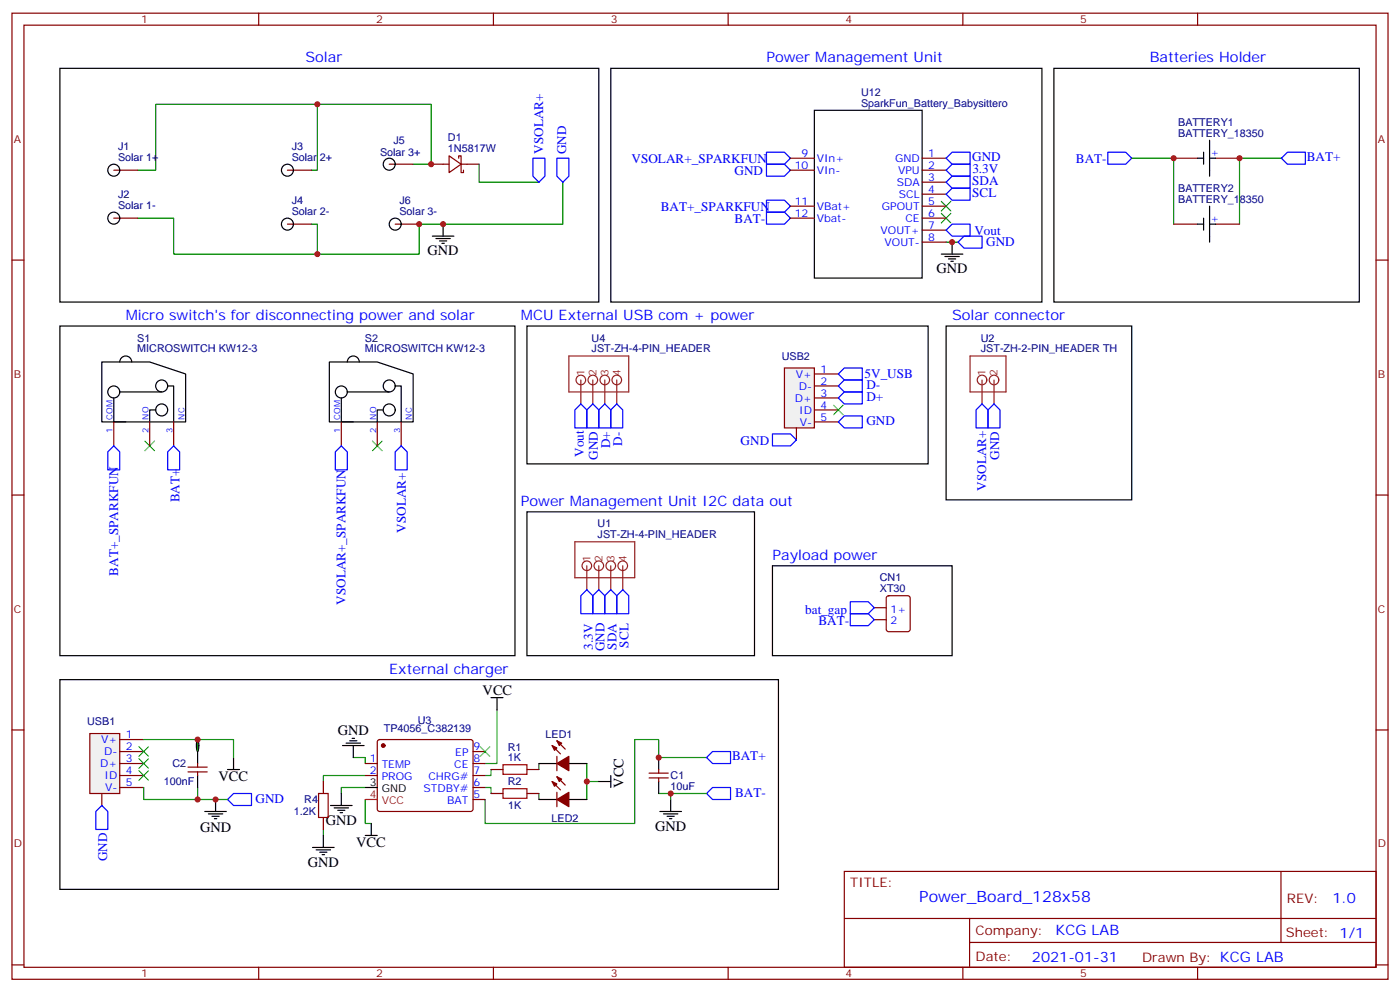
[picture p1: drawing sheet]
<svg xmlns="http://www.w3.org/2000/svg" width="412mm" height="292mm" viewBox="0 0 412 292" stroke-linecap="round" stroke-linejoin="round" font-family="sans-serif">
<g fill="none" stroke="#870000" stroke-width=".35">
<path d="M3.5 3.9h405.4v284.3h-405.4zM7.1 7.4h398.2v277.3h-398.2zM76.2 3.9v3.5M145.3 3.9v3.5M214.5 3.9v3.5M283.6 3.9v3.5M352.8 3.9v3.5M33.5 50.1h7.1M84.7 50.1h7M114.7 48.3h7M127 48.3h5.3M132.3 45.9l3.5 2.4-3.5 2.5z"/>
<path d="M135.1 46.6v-.7h.7v4.9h.7v-.7M135.8 48.3h5.3M232.8 50.1h7.1M232.8 46.6h7.1M271.6 50.1h7.1M271.6 46.6h7.1M271.6 53.6h7.1M271.6 57.1h7.1M345.7 46.6h7.1M358.1 46.6h7M3.5 76.6h3.6M33.5 64.2h7.1"/>
<path d="M84.7 66h7M116.4 66h7.1M232.8 64.2h7.1M232.8 60.7h7.1M271.6 64.2h7.1M271.6 60.7h7.1M271.6 67.7h7.1M271.6 71.3h7.1M345.7 66h7.1M358.1 66h7M405.3 76.6h3.6M33.5 124.2v7"/>
<path d="M44.1 124.2v7M51.2 124.2v7M100.5 124.2v7M111.1 124.2v7M118.2 124.2v7M3.5 145.7h3.6M405.3 145.7h3.6M3.5 214.8h3.6M405.3 214.8h3.6M248.7 256.5h156.6v28.2h-156.6zM377.3 256.5v20.9M248.7 270.3h156.5"/>
<path d="M285.6 277.4h119.6M285.6 270.3v14.1M3.5 284h3.6M76.2 284.7v3.5M145.3 284.7v3.5M214.5 284.7v3.5M283.6 284.7v3.5M352.8 284.7v3.5M405.3 284h3.6"/>
</g>
<path d="M93.5 30.7h-47.6v19.4h-5.3M121.7 48.3h5.3v-17.6h-33.5v19.4h-1.8M141.1 48.3v5.3h17.6M165.8 53.6v12.4h-42.3v8.8h-30v-8.8h-1.8M333.4 46.6h12.3v19.4M377.5 46.6h-12.4v19.4M40.6 64.2h10.6v10.6h42.3M278.7 71.3h3.5" fill="none" stroke="#008700" stroke-width=".35"/>
<g fill="none" stroke="#000" stroke-width=".35">
<path d="M17.6 20.1h158.8v68.8h-158.8zM239.9 32.5h31.7v49.3h-31.7zM352.8 46.6h1.7M354.5 44.8v3.5M356.3 41.3v10.6M356.3 46.6h1.8M127.4 69.5h6.3M128.4 70.2h4.2M129.5 70.9h2.1M130.2 71.6h.7M130.5 66v3.5M277.3 74.8h6.3"/>
<path d="M278.3 75.5h4.3M279.4 76.2h2.1M280.1 76.9h.7M280.5 71.3v3.5M352.8 66h1.7M354.5 64.2v3.5M356.3 60.7v10.6M356.3 66h1.8M30 106.5h14.1l10.6 3.6v14.1h-24.7zM33.5 117.1v7.1h3.5M35.3 106.5a1.76 1.76 0 0 1 1.7-1.7 1.76 1.76 0 0 1 1.8 1.7M35.3 115.4h12.3"/>
<path d="M49.4 113.6h1.8v10.6M97 106.5h14.1l10.6 3.6v14.1h-24.7zM100.5 117.1v7.1h3.6M102.3 106.5a1.76 1.76 0 0 1 1.8-1.7 1.76 1.76 0 0 1 1.7 1.7M102.3 115.4h12.4M116.4 113.6h1.8v10.6M45.9 120.6h-1.8v3.6M112.9 120.6h-1.8v3.6"/>
<circle cx="33.5" cy="50.1" r="1.76"/>
<circle cx="84.7" cy="50.1" r="1.76"/>
<circle cx="114.7" cy="48.3" r="1.76"/>
<circle cx="33.5" cy="64.2" r="1.76"/>
<circle cx="84.7" cy="66" r="1.76"/>
<circle cx="116.4" cy="66" r="1.76"/>
<circle cx="33.5" cy="115.4" r="1.76"/>
<circle cx="47.6" cy="113.6" r="1.76"/>
<circle cx="100.5" cy="115.4" r="1.76"/>
<circle cx="114.7" cy="113.6" r="1.76"/>
<circle cx="47.6" cy="120.6" r="1.76"/>
<circle cx="114.7" cy="120.6" r="1.76"/>
</g>
<path d="M277.3 59.3l2.8 2.8M280.1 59.3l-2.8 2.8M277.3 62.8l2.8 2.8M280.1 62.8l-2.8 2.8M42.7 129.8l2.8 2.8M45.5 129.8l-2.8 2.8M109.7 129.8l2.8 2.8M112.5 129.8l-2.8 2.8" fill="none" stroke="#3c3" stroke-width=".35"/>
<g fill="none" stroke="#00f" stroke-width=".35">
<path d="M157 46.6h3.5v5.3l-1.8 1.7-1.7-1.7zM164 46.6h3.6v5.3l-1.8 1.7-1.8-1.7zM225.8 44.8h5.3l1.7 1.8-1.7 1.7h-5.3zM225.8 58.9h5.3l1.7 1.8-1.7 1.7h-5.3zM225.8 48.3h5.3l1.7 1.8-1.7 1.8h-5.3zM278.7 46.6l1.8-1.8h5.3v3.5h-5.3zM278.7 53.6l1.8-1.7h5.3v3.5h-5.3zM278.7 57.1l1.8-1.7h5.3v3.5h-5.3zM278.7 50.1l1.8-1.8h5.3v3.6h-5.3zM326.3 44.8h5.3l1.8 1.8-1.8 1.7h-5.3zM377.5 46.6l1.7-1.8h5.3v3.5h-5.3zM225.8 62.4h5.3l1.7 1.8-1.7 1.8h-5.3z"/>
<path d="M278.7 67.7l1.8-1.7h5.3v3.5h-5.3zM282.2 71.3l1.8-1.8h5.3v3.5h-5.3zM33.5 131.2l1.8 1.8v5.3h-3.6v-5.3zM51.2 131.2l1.7 1.8v5.3h-3.5v-5.3zM100.5 131.2l1.8 1.8v5.3h-3.5v-5.3zM118.2 131.2l1.7 1.8v5.3h-3.5v-5.3z"/>
</g>
<path d="M26.5 215.9h8.8v17.6h-8.8z" fill="#f0f0f0" stroke="#870000" stroke-width=".35"/>
<path d="M35.3 217.7h7M30 233.5v3.6M35.3 221.2h7M35.3 224.7h7M35.3 228.2h7M35.3 231.8h7" fill="none" stroke="#870000" stroke-width=".35"/>
<path d="M171.1 118.9l1.8 1.7v5.3h-3.6v-5.3zM174.6 118.9l1.8 1.7v5.3h-3.5v-5.3zM30 237.1l1.7 1.7v5.3h-3.5v-5.3zM67 235.3l1.8-1.8h5.3v3.6h-5.3z" fill="none" stroke="#00f" stroke-width=".35"/>
<path d="M40.9 219.8l2.8 2.8M43.7 219.8l-2.8 2.8M40.9 223.3l2.8 2.8M40.9 226.8l2.8 2.9M43.7 223.3l-2.8 2.8M43.7 226.8l-2.8 2.9" fill="none" stroke="#3c3" stroke-width=".35"/>
<g fill="none" stroke="#8c2424" stroke-width=".35">
<path d="M167.6 104.8h17.6v10.6h-17.6zM171.1 111.8v7.1M174.6 111.8v7.1M178.2 111.8v7.1M181.7 111.8v7.1M285.8 104.8h10.5v10.6h-10.5zM289.3 111.8v7.1M292.8 111.8v7.1M169.3 159.5h17.7v10.5h-17.7zM172.9 166.5v7.1M176.4 166.5v7.1M179.9 166.5v7.1"/>
<path d="M183.4 166.5v7.1"/>
<circle cx="171.1" cy="111.8" r="1.41"/>
<circle cx="174.6" cy="111.8" r="1.41"/>
<circle cx="178.2" cy="111.8" r="1.41"/>
<circle cx="181.7" cy="111.8" r="1.41"/>
<circle cx="289.3" cy="111.8" r="1.41"/>
<circle cx="292.8" cy="111.8" r="1.41"/>
<circle cx="172.9" cy="166.5" r="1.41"/>
<circle cx="176.4" cy="166.5" r="1.41"/>
<circle cx="179.9" cy="166.5" r="1.41"/>
<circle cx="183.4" cy="166.5" r="1.41"/>
</g>
<path d="M231.1 108.3h8.8v17.6h-8.8z" fill="#f0f0f0" stroke="#870000" stroke-width=".35"/>
<g fill="none" stroke="#870000" stroke-width=".35">
<path d="M239.9 110.1h7M239.9 113.6h7M239.9 117.1h7M234.6 125.9v3.6M239.9 120.6h7M239.9 124.2h7M257.5 178.9h3.6M261.3 175.5l.5-.2h5.6l.7 .5v9.4l-.5 .7h-5.8l-.7-.4v-9.5zM257.5 182.4h3.6M111.4 217.9l.4-.2h26.8l.5 .2 .2 .5v20l-.7 .4h-27l-.5-.7v-19.7zM162.6 219.4l2.5 2.5M164 218l2.5 2.5"/>
<path d="M55.4 227.2h5.6M55.4 225.8h5.6M58.2 224.7v1.1M58.2 227.2v1M95.2 230v3.5M107.6 224.7h3.5M107.6 228.2h3.5M139.3 224.7h3.6M139.3 228.2h3.6M139.3 235.3h3.6M139.3 231.8h3.6M139.3 221.2h3.6"/>
<path d="M144.6 226.5h3.6M144.6 233.5h3.6M155.2 226.5h3.5M155.2 233.5h3.5M162.6 230l2.5 2.5M164 228.6l2.5 2.5M164 222.6v4.2M164 233.2v4.2M191.2 229h5.6M191.2 227.5h5.6M194 226.5v1M194 229v1"/>
<path d="M95.2 240.6v3.5"/>
</g>
<g fill="none" stroke="#00f" stroke-width=".35">
<path d="M178.2 118.9l1.7 1.7v5.3h-3.5v-5.3zM181.7 118.9l1.7 1.7v5.3h-3.5v-5.3zM246.9 117.1l1.8-1.7h5.3v3.5h-5.3zM246.9 113.6l1.8-1.8h5.3v3.6h-5.3zM246.9 110.1l1.8-1.8h5.3v3.5h-5.3zM289.3 118.9l1.7 1.7v5.3h-3.5v-5.3zM227.5 127.7h5.3l1.8 1.8-1.8 1.7h-5.3zM246.9 124.2l1.8-1.8h5.3v3.5h-5.3zM291 120.6l1.8-1.7 1.8 1.7v5.3h-3.6zM172.9 173.6l1.7 1.7v5.3h-3.5v-5.3zM176.4 173.6l1.8 1.7v5.3h-3.6v-5.3zM179.9 173.6l1.8 1.7v5.3h-3.5v-5.3z"/>
<path d="M183.4 173.6l1.8 1.7v5.3h-3.5v-5.3zM250.5 177.1h5.3l1.7 1.8-1.7 1.7h-5.3zM250.5 180.6h5.3l1.7 1.8-1.7 1.7h-5.3zM208.1 233.5l1.8-1.7h5.3v3.5h-5.3zM208.1 223l1.8-1.8h5.3v3.5h-5.3z"/>
</g>
<path d="M245.5 119.2l2.9 2.9M248.4 119.2l-2.9 2.9M141.5 219.8l2.8 2.8M144.3 219.8l-2.8 2.8" fill="none" stroke="#3c3" stroke-width=".35"/>
<g fill="none" stroke="#008700" stroke-width=".35">
<path d="M42.3 217.7h26.5v5.3M58.2 217.7v3.5M146.4 208.8v15.9h-3.5M42.3 231.8v3.5h24.7M58.2 231.8v3.5M104.1 223h3.5v1.7M107.6 235.3v7.1h1.8M107.6 231.8h-7.1v1.7M107.6 228.2h-12.4v1.8M142.9 231.8h1.7v1.7M144.6 226.5v1.7h-1.7M158.7 224.7v1.8"/>
<path d="M158.7 233.5v1.8M172.9 230h3.5M172.9 224.7v10.6M194 233.5h14.1M197.6 233.5v1.8M208.1 223h-14.1v-5.3h-7v24.7h-44.1v-7.1M95.2 244.1v1.8"/>
</g>
<g fill="none" stroke="#000" stroke-width=".35">
<path d="M179.9 20.1h127v68.8h-127zM310.4 20.1h90v68.8h-90zM17.6 96h134.1v97h-134.1zM155.2 96h118.2v40.5h-118.2zM278.7 96h54.7v51.1h-54.7zM155.2 150.6h67v42.4h-67zM227.5 166.5h53v26.5h-53zM17.6 200h211.7v61.8h-211.7zM58.1 217.8l.1-.1a4.6 4.6 0 0 1 0 3.5 4.8 4.8 0 0 1-.1-3.4zM100.9 219.4h6.3M102 218.7h4.2M103 218h2.1"/>
<path d="M103.7 217.3h.7M104.1 219.4v3.6M144.6 205.3h3.6M146.4 205.3v3.5M58.2 221.2v3.5M58.2 228.2v3.6M60.3 238.8h6.4M61.4 239.5h4.2M63.5 235.3v3.5M67 226.5h3.6M68.8 223v3.5M97.4 237.1h6.3"/>
<path d="M98.4 237.8h4.3M99.5 238.5h2.1M100.2 239.2h.7M100.5 233.5v3.6M107.6 231.8h3.5M158.7 235.3h5.3M158.7 224.7h5.3M167.6 235.3h5.3M167.6 224.7h5.3M176.4 230h3.5M179.9 228.2v3.6M194 223v3.5"/>
<path d="M194 230v3.5M194.4 238.8h6.3M195.4 239.5h4.3M197.6 235.3v3.5M62.4 240.2h2.2M63.1 240.9h.8M92.1 249.4h6.3M93.1 250.1h4.3M94.2 250.8h2.1M94.9 251.5h.7M95.2 245.9v3.5M107.6 245.9h3.5"/>
<path d="M109.4 242.4v3.5M196.5 240.2h2.1M197.2 240.9h.7"/>
</g>
<g fill="#870000" stroke="#870000" stroke-width=".35">
<path d="M164 235.3l3.6-2.1v4.2z"/>
<path d="M162.6 230l1.4 .7-.7 .7z"/>
<path d="M164 228.6l1.5 .7-.8 .7z"/>
<path d="M164 224.7l3.6-2.1v4.2z"/>
<path d="M162.6 219.4l1.4 .7-.7 .7z"/>
<path d="M164 218l1.5 .7-.8 .7z"/>
<circle cx="112.9" cy="219.4" r=".53"/>
</g>
<path d="M107.6 235.3h3.5" fill="none" stroke="#f00" stroke-width=".35"/>
<path d="M93.8 233.5h2.9v7.1h-2.9zM148.2 225.1h7v2.8h-7zM148.2 232.1h7v2.8h-7z" fill="none" stroke="#a10000" stroke-width=".35"/>
<g fill="#c00">
<circle cx="93.5" cy="30.7" r=".88"/>
<circle cx="127" cy="48.3" r=".88"/>
<circle cx="130.5" cy="66" r=".88"/>
<circle cx="123.5" cy="66" r=".88"/>
<circle cx="93.5" cy="74.8" r=".88"/>
<circle cx="365.1" cy="46.6" r=".88"/>
<circle cx="345.7" cy="46.6" r=".88"/>
<circle cx="280.5" cy="71.3" r=".88"/>
<circle cx="172.9" cy="230" r=".88"/>
<circle cx="58.2" cy="235.3" r=".88"/>
<circle cx="63.5" cy="235.3" r=".88"/>
<circle cx="197.6" cy="233.5" r=".88"/>
<circle cx="58.2" cy="217.7" r=".88"/>
<circle cx="194" cy="223" r=".88"/>
</g>
<text font-size="4.6" fill="#00f" x="270.8" y="265.5">Power_Board_128x58</text>
<g font-size="4.2" fill="#00f">
<text x="90" y="18.3">Solar</text>
<text x="225.8" y="18.3">Power Management Unit</text>
<text x="338.7" y="18.3">Batteries Holder</text>
<text x="37" y="94.2">Micro switch's for disconnecting power and solar</text>
<text x="153.5" y="94.2">MCU External USB com + power</text>
<text x="280.5" y="94.2">Solar connector</text>
<text x="153.5" y="148.9">Power Management Unit I2C data out</text>
<text x="227.5" y="164.7">Payload power</text>
<text x="114.7" y="198.3">External charger</text>
<text x="392.5" y="265.7">1.0</text>
<text x="310.9" y="275.3">KCG LAB</text>
<text x="304" y="283.1">2021-01-31</text>
</g>
<g font-size="4.2">
<text x="125.9" y="75.1">GND</text>
<text x="275.9" y="80.4">GND</text>
<text x="142.2" y="204.6">VCC</text>
<text x="99.5" y="216.4">GND</text>
<text x="64.4" y="229.8">VCC</text>
<text x="183.6" y="231.8" transform="rotate(-90 183.6 231.8)">VCC</text>
<text x="58.9" y="244.8">GND</text>
<text x="96" y="242.7">GND</text>
<text x="193" y="244.5">GND</text>
<text x="105" y="249.2">VCC</text>
<text x="90.7" y="255.1">GND</text>
</g>
<g font-size="3.9" fill="#00f">
<text x="160" y="45.3" transform="rotate(-90 160 45.3)">VSOLAR+</text>
<text x="166.7" y="45.3" transform="rotate(-90 166.7 45.3)">GND</text>
<text x="186.1" y="47.8">VSOLAR+_SPARKFUN</text>
<text x="286.4" y="47.3">GND</text>
<text x="385" y="47.4">BAT+</text>
<text x="216.4" y="51.6">GND</text>
<text x="286.4" y="51">3.3V</text>
<text x="316.9" y="48.1">BAT-</text>
<text x="286.4" y="54.4">SDA</text>
<text x="286.4" y="57.9">SCL</text>
<text x="194.7" y="62">BAT+_SPARKFUN</text>
<text x="216.4" y="65.7">BAT-</text>
<text x="287" y="69.3">Vout</text>
<text x="290.5" y="72.3">GND</text>
<text x="254.7" y="111.4">5V_USB</text>
<text x="255.2" y="118.1">D+</text>
<text x="255.2" y="114.6">D-</text>
<text x="255.2" y="125.2">GND</text>
<text x="179.7" y="132" transform="rotate(-90 179.7 132)">D+</text>
<text x="183.3" y="131.1" transform="rotate(-90 183.3 131.1)">D-</text>
<text x="218.2" y="131">GND</text>
<text x="172" y="134.5" transform="rotate(-90 172 134.5)">Vout</text>
<text x="176.1" y="135.4" transform="rotate(-90 176.1 135.4)">GND</text>
<text x="294.3" y="135.3" transform="rotate(-90 294.3 135.3)">GND</text>
<text x="52.9" y="147.8" transform="rotate(-90 52.9 147.8)">BAT+</text>
<text x="290.5" y="144.4" transform="rotate(-90 290.5 144.4)">VSOLAR+</text>
<text x="119.5" y="156.8" transform="rotate(-90 119.5 156.8)">VSOLAR+</text>
<text x="34.8" y="169.4" transform="rotate(-90 34.8 169.4)">BAT+_SPARKFUN</text>
<text x="101.8" y="178" transform="rotate(-90 101.8 178)">VSOLAR+_SPARKFUN</text>
<text x="237.2" y="180.6">bat_gap</text>
<text x="241.1" y="183.9">BAT-</text>
<text x="174.6" y="191.2" transform="rotate(-90 174.6 191.2)">3.3V</text>
<text x="178" y="191.7" transform="rotate(-90 178 191.7)">GND</text>
<text x="181.6" y="191.2" transform="rotate(-90 181.6 191.2)">SDA</text>
<text x="185.1" y="190.6" transform="rotate(-90 185.1 190.6)">SCL</text>
<text x="215.6" y="223.8">BAT+</text>
<text x="75.3" y="236.3">GND</text>
<text x="216.6" y="234.5">BAT-</text>
<text x="31.6" y="253.5" transform="rotate(-90 31.6 253.5)">GND</text>
</g>
<g font-size="3.9" fill="#800">
<text x="250.5" y="261.1">TITLE:</text>
<text x="379.1" y="265.7">REV:</text>
<text x="287.4" y="275.3">Company:</text>
<text x="378.7" y="275.9">Sheet: 1/1</text>
<text x="287.4" y="282.9">Date:</text>
<text x="336.4" y="283">Drawn By: KCG LAB</text>
</g>
<g font-size="3.2" fill="#800">
<text x="41.6" y="6.9">1</text>
<text x="110.8" y="6.9">2</text>
<text x="179.9" y="6.9">3</text>
<text x="249.1" y="6.9">4</text>
<text x="318.2" y="6.9">5</text>
<text x="4.1" y="42">A</text>
<text x="405.9" y="42">A</text>
<text x="4.1" y="111.1">B</text>
<text x="405.9" y="111.1">B</text>
<text x="4.1" y="180.3">C</text>
<text x="405.9" y="180.3">C</text>
<text x="4.1" y="249.4">D</text>
<text x="405.9" y="249.4">D</text>
<text x="41.6" y="287.7">1</text>
<text x="110.8" y="287.7">2</text>
<text x="179.9" y="287.7">3</text>
<text x="249.1" y="287.7">4</text>
<text x="318.2" y="287.7">5</text>
</g>
<g font-size="3.2" fill="#000080">
<text x="253.7" y="28.2">U12</text>
<text x="253.7" y="31.4">SparkFun_Battery_Babysittero</text>
<text x="131.9" y="41.6">D1</text>
<text x="347.1" y="40.2">BATTERY_18350</text>
<text x="347.1" y="37.1">BATTERY1</text>
<text x="34.8" y="47.3">Solar 1+</text>
<text x="34.8" y="44.1">J1</text>
<text x="85.9" y="47.3">Solar 2+</text>
<text x="85.9" y="44.1">J3</text>
<text x="112" y="45.9">Solar 3+</text>
<text x="115.9" y="42.3">J5</text>
<text x="131.9" y="44.8">1N5817W</text>
<text x="34.8" y="58.2">J2</text>
<text x="85.9" y="60">J4</text>
<text x="117.7" y="60">J6</text>
<text x="347.1" y="59.6">BATTERY_18350</text>
<text x="347.1" y="56.5">BATTERY2</text>
<text x="34.8" y="61.4">Solar 1-</text>
<text x="85.9" y="63.1">Solar 2-</text>
<text x="117.7" y="63.1">Solar 3-</text>
<text x="40.4" y="100.6">S1</text>
<text x="107.5" y="100.6">S2</text>
<text x="174.3" y="100.5">U4</text>
<text x="288.9" y="100.5">U2</text>
<text x="40.4" y="103.7">MICROSWITCH KW12-3</text>
<text x="107.5" y="103.7">MICROSWITCH KW12-3</text>
<text x="174.3" y="103.7">JST-ZH-4-PIN_HEADER</text>
<text x="230.3" y="105.8">USB2</text>
<text x="288.9" y="103.7">JST-ZH-2-PIN_HEADER TH</text>
<text x="176" y="155.2">U1</text>
<text x="176" y="158.4">JST-ZH-4-PIN_HEADER</text>
<text x="259.2" y="171.1">CN1</text>
<text x="259.2" y="174.3">XT30</text>
<text x="25.7" y="213.4">USB1</text>
<text x="113.1" y="215.5">TP4056_C382139</text>
<text x="123.1" y="213.2">U3</text>
<text x="149.6" y="220.9">R1</text>
<text x="160.7" y="217.3">LED1</text>
<text x="50.8" y="225.9">C2</text>
<text x="149.6" y="224">1K</text>
<text x="48.2" y="231.2">100nF</text>
<text x="149.6" y="231.2">R2</text>
<text x="197.6" y="232.5">10uF</text>
<text x="197.6" y="229.4">C1</text>
<text x="86.6" y="240">1.2K</text>
<text x="89.6" y="236.4">R4</text>
<text x="149.7" y="238.2">1K</text>
<text x="162.5" y="242">LED2</text>
</g>
<g font-size="3.2" fill="#00f">
<text x="236.1" y="46.2">9</text>
<text x="240.6" y="47.6">VIn+</text>
<text x="263.7" y="47.6">GND</text>
<text x="273.4" y="46.2">1</text>
<text x="356.5" y="45.9">+</text>
<text x="234.1" y="49.7">10</text>
<text x="240.6" y="51.2">VIn-</text>
<text x="264.5" y="51.2">VPU</text>
<text x="273.4" y="49.7">2</text>
<text x="273.4" y="53.3">3</text>
<text x="264.2" y="54.7">SDA</text>
<text x="264.8" y="58.2">SCL</text>
<text x="273.4" y="56.8">4</text>
<text x="234.1" y="60.3">11</text>
<text x="234.1" y="63.9">12</text>
<text x="240.6" y="61.7">VBat+</text>
<text x="240.6" y="65.3">Vbat-</text>
<text x="259.8" y="61.7">GPOUT</text>
<text x="266.7" y="65.3">CE</text>
<text x="273.4" y="60.3">5</text>
<text x="273.4" y="63.9">6</text>
<text x="356.5" y="65.3">+</text>
<text x="259.4" y="68.8">VOUT+</text>
<text x="273.4" y="67.4">7</text>
<text x="273.4" y="70.9">8</text>
<text x="260.5" y="72.3">VOUT-</text>
<text x="234.4" y="111.1">V+</text>
<text x="241.7" y="109.7">1</text>
<text x="241.7" y="113.2">2</text>
<text x="234.1" y="118.2">D+</text>
<text x="235.3" y="114.7">D-</text>
<text x="241.7" y="116.8">3</text>
<text x="235.4" y="121.7">ID</text>
<text x="235.6" y="125.2">V-</text>
<text x="241.7" y="120.3">4</text>
<text x="241.7" y="123.8">5</text>
<text x="262.4" y="180.3">1+</text>
<text x="262.4" y="183.8">2</text>
<text x="29.8" y="218.7">V+</text>
<text x="37" y="217.3">1</text>
<text x="37" y="220.8">2</text>
<text x="139.5" y="220.8">9</text>
<text x="29.5" y="225.8">D+</text>
<text x="30.7" y="222.2">D-</text>
<text x="37" y="224.4">3</text>
<text x="37" y="227.9">4</text>
<text x="108.9" y="224.4">1</text>
<text x="108.9" y="227.9">2</text>
<text x="112.4" y="226.1">TEMP</text>
<text x="133.8" y="226.1">CE</text>
<text x="134.1" y="222.6">EP</text>
<text x="139.5" y="227.9">7</text>
<text x="139.5" y="224.4">8</text>
<text x="30.8" y="229.3">ID</text>
<text x="31" y="232.8">V-</text>
<text x="37" y="231.4">5</text>
<text x="112.4" y="229.7">PROG</text>
<text x="124.7" y="233.2">STDBY#</text>
<text x="126.2" y="229.7">CHRG#</text>
<text x="139.5" y="231.4">6</text>
<text x="131.7" y="236.7">BAT</text>
<text x="139.5" y="234.9">5</text>
</g>
<g font-size="3.2" fill="#8d2323">
<text x="172.2" y="110.8" transform="rotate(-90 172.2 110.8)">1</text>
<text x="175.7" y="110.8" transform="rotate(-90 175.7 110.8)">2</text>
<text x="179.2" y="110.8" transform="rotate(-90 179.2 110.8)">3</text>
<text x="182.7" y="110.8" transform="rotate(-90 182.7 110.8)">4</text>
<text x="290.3" y="110.8" transform="rotate(-90 290.3 110.8)">1</text>
<text x="293.9" y="110.8" transform="rotate(-90 293.9 110.8)">2</text>
<text x="173.9" y="165.5" transform="rotate(-90 173.9 165.5)">1</text>
<text x="177.4" y="165.5" transform="rotate(-90 177.4 165.5)">2</text>
<text x="181" y="165.5" transform="rotate(-90 181 165.5)">3</text>
<text x="184.5" y="165.5" transform="rotate(-90 184.5 165.5)">4</text>
</g>
<g font-size="3.2">
<text x="108.9" y="231.4">3</text>
<text x="112.4" y="233.2">GND</text>
</g>
<g font-size="3.2" fill="#f00">
<text x="108.9" y="234.9">4</text>
<text x="112.4" y="236.7">VCC</text>
</g>
<g font-size="2.5" fill="#00f">
<text x="33.2" y="123.5" transform="rotate(-90 33.2 123.5)">COM</text>
<text x="43.7" y="123.5" transform="rotate(-90 43.7 123.5)">NO</text>
<text x="54.3" y="123.5" transform="rotate(-90 54.3 123.5)">NC</text>
<text x="100.2" y="123.5" transform="rotate(-90 100.2 123.5)">COM</text>
<text x="110.8" y="123.5" transform="rotate(-90 110.8 123.5)">NO</text>
<text x="121.4" y="123.5" transform="rotate(-90 121.4 123.5)">NC</text>
<text x="33.2" y="127.5" transform="rotate(-90 33.2 127.5)">1</text>
<text x="43.7" y="127.5" transform="rotate(-90 43.7 127.5)">2</text>
<text x="50.8" y="127.5" transform="rotate(-90 50.8 127.5)">3</text>
<text x="100.2" y="127.5" transform="rotate(-90 100.2 127.5)">1</text>
<text x="110.8" y="127.5" transform="rotate(-90 110.8 127.5)">2</text>
<text x="117.8" y="127.5" transform="rotate(-90 117.8 127.5)">3</text>
</g>
</svg>
